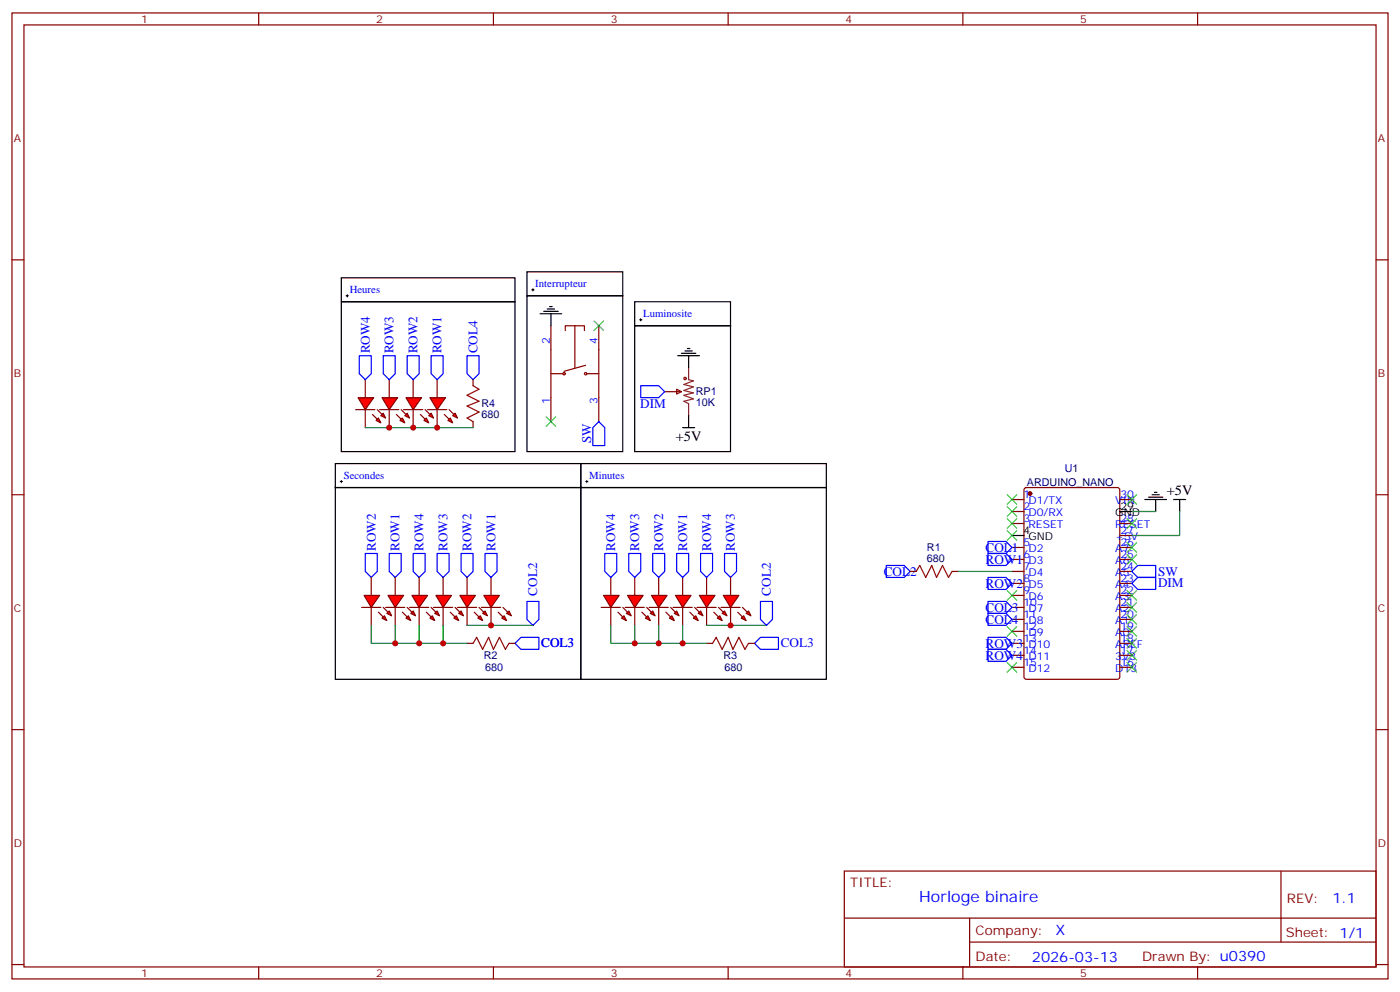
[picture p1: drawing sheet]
<svg xmlns="http://www.w3.org/2000/svg" width="412mm" height="292mm" viewBox="0 0 412 292" stroke-linecap="round" stroke-linejoin="round" font-family="sans-serif">
<g fill="none" stroke="#870000" stroke-width=".35">
<path d="M3.5 3.8h405.4v284.3h-405.4zM7.1 7.3h398.2v277.3h-398.2zM76.2 3.8v3.5M145.3 3.8v3.5M214.5 3.8v3.5M283.6 3.8v3.5M352.8 3.8v3.5M3.5 76.5h3.6M405.3 76.5h3.6M3.5 145.6h3.6M298.1 147h3.5M298.1 150.6h3.5"/>
<path d="M298.1 154.1h3.5M301.9 143.7l.4-.2h26.8l.7 .4v55.3l-.4 .7-27.1 .1-.6-.5-.1-55.3zM329.8 147h3.6M329.8 154.1h3.6M329.8 157.6h3.6M405.3 145.6h3.6M298.1 161.1h3.5M298.1 164.7h3.5M298.1 168.2h3.5M298.1 171.7h3.5M298.1 175.3h3.5M298.1 178.8h3.5"/>
<path d="M329.8 161.1h3.6M329.8 164.7h3.6M329.8 168.2h3.6M329.8 171.7h3.6M329.8 175.3h3.6M329.8 178.8h3.6M298.1 182.3h3.5M298.1 185.8h3.5M298.1 189.4h3.5M298.1 192.9h3.5M298.1 196.4h3.5M329.8 182.3h3.6"/>
<path d="M329.8 185.8h3.6M329.8 189.4h3.6M329.8 192.9h3.6M329.8 196.4h3.6M3.5 214.8h3.6M405.3 214.8h3.6M248.7 256.4h156.6v28.2h-156.6zM377.3 256.4v20.9M248.7 270.2h156.5M285.6 277.3h119.6M285.6 270.2v14.2M3.5 283.9h3.6"/>
<path d="M76.2 284.6v3.5M145.3 284.6v3.5M214.5 284.6v3.5M283.6 284.6v3.5M352.8 284.6v3.5M405.3 283.9h3.6"/>
</g>
<circle cx="303.4" cy="145.3" r=".53" fill="#870000" stroke="#870000" stroke-width=".35"/>
<path d="M298.1 157.6h3.5M329.8 150.6h3.6M337.3 147h6.3M338.3 146.3h4.2M339.4 145.6h2.1M340.1 144.9h.7M340.4 147v3.6M345.7 147h3.5M347.5 147v3.6" fill="none" stroke="#000" stroke-width=".35"/>
<g fill="#f00" stroke="#870000" stroke-width=".35">
<path d="M126.6 117.1h4.6l-2.4 3.5z"/>
<path d="M125.9 120.6h5.7z"/>
</g>
<g fill="#870000" stroke="#870000" stroke-width=".35">
<path d="M132.3 120.6l1.4 1.4z"/>
<path d="M130.9 122l1.4 1.4z"/>
</g>
<g fill="#f00" stroke="#870000" stroke-width=".35">
<path d="M134.1 121.6l.7 1.4-1.5-.7z"/>
<path d="M131.9 123.8l.7-.8 .7 1.5z"/>
</g>
<path d="M128.8 111.8v5.3M128.8 120.6v5.3" fill="none" stroke="#870000" stroke-width=".35"/>
<g fill="#f00" stroke="#870000" stroke-width=".35">
<path d="M119.6 117.1h4.6l-2.5 3.5z"/>
<path d="M118.9 120.6h5.6z"/>
</g>
<g fill="#870000" stroke="#870000" stroke-width=".35">
<path d="M125.2 120.6l1.4 1.4z"/>
<path d="M123.8 122l1.4 1.4z"/>
</g>
<g fill="#f00" stroke="#870000" stroke-width=".35">
<path d="M127 121.6l.7 1.4-1.4-.7z"/>
<path d="M124.9 123.8l.7-.8 .7 1.5z"/>
</g>
<path d="M121.7 111.8v5.3M121.7 120.6v5.3" fill="none" stroke="#870000" stroke-width=".35"/>
<g fill="#f00" stroke="#870000" stroke-width=".35">
<path d="M112.5 117.1h4.6l-2.4 3.5z"/>
<path d="M111.8 120.6h5.7z"/>
</g>
<g fill="#870000" stroke="#870000" stroke-width=".35">
<path d="M118.2 120.6l1.4 1.4z"/>
<path d="M116.8 122l1.4 1.4z"/>
</g>
<g fill="#f00" stroke="#870000" stroke-width=".35">
<path d="M119.9 121.6l.7 1.4-1.4-.7z"/>
<path d="M117.8 123.8l.7-.8 .7 1.5z"/>
</g>
<path d="M114.7 111.8v5.3M114.7 120.6v5.3" fill="none" stroke="#870000" stroke-width=".35"/>
<g fill="#f00" stroke="#870000" stroke-width=".35">
<path d="M105.5 117.1h4.6l-2.5 3.5z"/>
<path d="M104.8 120.6h5.6z"/>
</g>
<g fill="#870000" stroke="#870000" stroke-width=".35">
<path d="M111.1 120.6l1.4 1.4z"/>
<path d="M109.7 122l1.4 1.4z"/>
</g>
<g fill="#f00" stroke="#870000" stroke-width=".35">
<path d="M112.2 122.3l.7-.7 .7 1.4z"/>
<path d="M110.8 123.8l.7-.8 .7 1.5z"/>
</g>
<path d="M107.6 111.8v5.3M107.6 120.6v5.3" fill="none" stroke="#870000" stroke-width=".35"/>
<path d="M296.7 145.6l2.8 2.8M296.7 149.2l2.8 2.8M296.7 152.7l2.8 2.8M296.7 156.2l2.8 2.8M299.5 145.6l-2.8 2.8M299.5 149.2l-2.8 2.8M299.5 152.7l-2.8 2.8M299.5 156.2l-2.8 2.8" fill="none" stroke="#3c3" stroke-width=".35"/>
<g fill="#f00" stroke="#870000" stroke-width=".35">
<path d="M206 175.3h4.6l-2.5 3.5z"/>
<path d="M205.3 178.8h5.7z"/>
</g>
<g fill="#870000" stroke="#870000" stroke-width=".35">
<path d="M211.7 178.8l1.4 1.4z"/>
<path d="M210.3 180.2l1.4 1.4z"/>
</g>
<g fill="#f00" stroke="#870000" stroke-width=".35">
<path d="M212.7 180.6l.7-.8 .7 1.5z"/>
<path d="M211.3 182l.7-.7 .7 1.4z"/>
</g>
<path d="M208.1 170v5.3M208.1 178.8v5.3" fill="none" stroke="#870000" stroke-width=".35"/>
<g fill="#f00" stroke="#870000" stroke-width=".35">
<path d="M199 175.3h4.6l-2.5 3.5z"/>
<path d="M198.3 178.8h5.6z"/>
</g>
<g fill="#870000" stroke="#870000" stroke-width=".35">
<path d="M204.6 178.8l1.4 1.4z"/>
<path d="M203.2 180.2l1.4 1.4z"/>
</g>
<g fill="#f00" stroke="#870000" stroke-width=".35">
<path d="M205.7 180.6l.7-.8 .7 1.5z"/>
<path d="M204.3 182l.7-.7 .7 1.4z"/>
</g>
<path d="M201.1 170v5.3M201.1 178.8v5.3" fill="none" stroke="#870000" stroke-width=".35"/>
<g fill="#f00" stroke="#870000" stroke-width=".35">
<path d="M191.9 175.3h4.6l-2.5 3.5z"/>
<path d="M191.2 178.8h5.6z"/>
</g>
<g fill="#870000" stroke="#870000" stroke-width=".35">
<path d="M197.6 178.8l1.4 1.4z"/>
<path d="M196.1 180.2l1.5 1.4z"/>
</g>
<g fill="#f00" stroke="#870000" stroke-width=".35">
<path d="M198.6 180.6l.7-.8 .7 1.5z"/>
<path d="M197.9 181.3l.7 1.4-1.4-.7z"/>
</g>
<path d="M194 170v5.3M194 178.8v5.3" fill="none" stroke="#870000" stroke-width=".35"/>
<g fill="#f00" stroke="#870000" stroke-width=".35">
<path d="M184.9 175.3h4.5l-2.4 3.5z"/>
<path d="M184.1 178.8h5.7z"/>
</g>
<g fill="#870000" stroke="#870000" stroke-width=".35">
<path d="M190.5 178.8l1.4 1.4z"/>
<path d="M189.1 180.2l1.4 1.4z"/>
</g>
<g fill="#f00" stroke="#870000" stroke-width=".35">
<path d="M191.6 180.6l.7-.8 .7 1.5z"/>
<path d="M190.9 181.3l.7 1.4-1.5-.7z"/>
</g>
<path d="M187 170v5.3M187 178.8v5.3" fill="none" stroke="#870000" stroke-width=".35"/>
<g fill="#f00" stroke="#870000" stroke-width=".35">
<path d="M177.8 175.3h4.6l-2.5 3.5z"/>
<path d="M177.1 178.8h5.6z"/>
</g>
<g fill="#870000" stroke="#870000" stroke-width=".35">
<path d="M183.4 178.8l1.5 1.4z"/>
<path d="M182 180.2l1.4 1.4z"/>
</g>
<g fill="#f00" stroke="#870000" stroke-width=".35">
<path d="M184.5 180.6l.7-.8 .7 1.5z"/>
<path d="M183.1 182l.7-.7 .7 1.4z"/>
</g>
<path d="M195.8 115.3h4.9M199.3 114.6l1.4 .7-1.4 .7zM179.9 170v5.3M179.9 178.8v5.3" fill="none" stroke="#870000" stroke-width=".35"/>
<path d="M296.7 173.8l2.8 2.9M299.5 173.8l-2.8 2.9M332 188l2.8 2.8M332 195l2.8 2.8M334.8 188l-2.8 2.8M334.8 195l-2.8 2.8" fill="none" stroke="#3c3" stroke-width=".35"/>
<circle cx="201.8" cy="111.4" r=".35" fill="none" stroke="#a10000" stroke-width=".35"/>
<path d="M202.8 108.2v3.6l1.5 .3-2.9 1.1 2.9 .7-2.9 1 2.9 .7-2.9 .7 2.9 1.1-2.9 .7 1.4 .7v3.5" fill="none" stroke="#8c2424" stroke-width=".35"/>
<path d="M171.1 136.5h72.3v7h-72.3zM201.1 125.9h3.5M202.8 122.3v3.6M171.1 143.5h72.3v56.5h-72.3z" fill="none" stroke="#000" stroke-width=".35"/>
<g fill="none" stroke="#00f" stroke-width=".35">
<path d="M105.8 104.7h3.6v5.3l-1.8 1.8-1.8-1.8zM112.9 104.7h3.5v5.3l-1.7 1.8-1.8-1.8zM119.9 104.7h3.6v5.3l-1.8 1.8-1.8-1.8zM127 104.7h3.5v5.3l-1.7 1.8-1.8-1.8zM178.2 162.9h3.5v5.3l-1.8 1.8-1.7-1.8zM185.2 162.9h3.5v5.3l-1.7 1.8-1.8-1.8zM192.3 162.9h3.5v5.3l-1.8 1.8-1.7-1.8zM199.3 162.9h3.5v5.3l-1.7 1.8-1.8-1.8zM206.4 162.9h3.5v5.3l-1.8 1.8-1.7-1.8zM213.4 162.9h3.6v5.3l-1.8 1.8-1.8-1.8zM291 177h5.3l1.8 1.8-1.8 1.8h-5.3zM222.2 189.4l1.8-1.8h5.3v3.5h-5.3z"/>
<path d="M291 191.1h5.3l1.8 1.8-1.8 1.8h-5.3zM291 187.6h5.3l1.8 1.8-1.8 1.7h-5.3zM291 180.6h5.3l1.8 1.7-1.8 1.8h-5.3z"/>
</g>
<g fill="#f00" stroke="#870000" stroke-width=".35">
<path d="M213.1 175.3h4.6l-2.5 3.5z"/>
<path d="M212.4 178.8h5.6z"/>
</g>
<g fill="#870000" stroke="#870000" stroke-width=".35">
<path d="M218.7 178.8l1.4 1.4z"/>
<path d="M217.3 180.2l1.4 1.4z"/>
</g>
<g fill="#f00" stroke="#870000" stroke-width=".35">
<path d="M219.8 180.6l.7-.8 .7 1.5z"/>
<path d="M218.4 182l.7-.7 .7 1.4z"/>
</g>
<path d="M215.2 170v5.3M215.2 178.8v5.3" fill="none" stroke="#870000" stroke-width=".35"/>
<path d="M100.5 88.8h51.2v44.1h-51.2zM100.5 81.8h51.2v7h-51.2zM187 95.9h28.2v37h-28.2zM187 88.8h28.2v7.1h-28.2z" fill="none" stroke="#000" stroke-width=".35"/>
<path d="M102 87.1h.7M102.3 86.7v.7M188.4 94.1h.7M188.7 93.8v.7M100.2 141.7h.7M100.5 141.4v.7M172.5 141.7h.7M172.9 141.4v.7" fill="none" stroke="#000" stroke-width=".29"/>
<path d="M291 159.4h5.3l1.8 1.7-1.8 1.8h-5.3zM261.1 166.4h5.2l1.8 1.8-1.8 1.8h-5.2zM291 162.9h5.3l1.8 1.8-1.8 1.7h-5.3zM291 170h5.3l1.8 1.7-1.8 1.8h-5.3z" fill="none" stroke="#00f" stroke-width=".35"/>
<g fill="none" stroke="#3c3" stroke-width=".35">
<path d="M332 145.6l2.8 2.8M332 152.7l2.8 2.8M332 159.7l2.8 2.9M334.8 145.6l-2.8 2.8M334.8 152.7l-2.8 2.8M334.8 159.7l-2.8 2.9M332 163.3l2.8 2.8M332 173.8l2.8 2.9M334.8 163.3l-2.8 2.8M334.8 173.8l-2.8 2.9M332 184.4l2.8 2.9M332 191.5l2.8 2.8"/>
<path d="M334.8 184.4l-2.8 2.9M334.8 191.5l-2.8 2.8"/>
</g>
<g fill="#f00" stroke="#870000" stroke-width=".35">
<path d="M142.5 175.3h4.6l-2.5 3.5z"/>
<path d="M141.8 178.8h5.7z"/>
</g>
<g fill="#870000" stroke="#870000" stroke-width=".35">
<path d="M148.2 178.8l1.4 1.4z"/>
<path d="M146.8 180.2l1.4 1.4z"/>
</g>
<g fill="#f00" stroke="#870000" stroke-width=".35">
<path d="M149.2 180.6l.7-.8 .7 1.5z"/>
<path d="M147.8 182l.7-.7 .7 1.4z"/>
</g>
<path d="M144.6 170v5.3M144.6 178.8v5.3" fill="none" stroke="#870000" stroke-width=".35"/>
<path d="M98.8 136.5h72.3v7h-72.3zM98.8 143.5h72.3v56.5h-72.3z" fill="none" stroke="#000" stroke-width=".35"/>
<path d="M107.6 162.9h3.5v5.3l-1.7 1.8-1.8-1.8zM114.7 162.9h3.5v5.3l-1.8 1.8-1.7-1.8zM121.7 162.9h3.5v5.3l-1.7 1.8-1.8-1.8zM128.8 162.9h3.5v5.3l-1.8 1.8-1.7-1.8zM135.8 162.9h3.5v5.3l-1.7 1.8-1.8-1.8zM142.9 162.9h3.5v5.3l-1.8 1.8-1.7-1.8z" fill="none" stroke="#00f" stroke-width=".35"/>
<g fill="#f00" stroke="#870000" stroke-width=".35">
<path d="M107.2 175.3h4.6l-2.4 3.5z"/>
<path d="M106.5 178.8h5.7z"/>
</g>
<g fill="#870000" stroke="#870000" stroke-width=".35">
<path d="M112.9 178.8l1.4 1.4z"/>
<path d="M111.5 180.2l1.4 1.4z"/>
</g>
<g fill="#f00" stroke="#870000" stroke-width=".35">
<path d="M113.9 180.6l.8-.8 .7 1.5z"/>
<path d="M112.5 182l.7-.7 .7 1.4z"/>
</g>
<path d="M109.4 170v5.3M109.4 178.8v5.3" fill="none" stroke="#870000" stroke-width=".35"/>
<g fill="#f00" stroke="#870000" stroke-width=".35">
<path d="M114.3 175.3h4.6l-2.5 3.5z"/>
<path d="M113.6 178.8h5.6z"/>
</g>
<g fill="#870000" stroke="#870000" stroke-width=".35">
<path d="M119.9 178.8l1.5 1.4z"/>
<path d="M118.5 180.2l1.4 1.4z"/>
</g>
<g fill="#f00" stroke="#870000" stroke-width=".35">
<path d="M121 180.6l.7-.8 .7 1.5z"/>
<path d="M119.6 182l.7-.7 .7 1.4z"/>
</g>
<path d="M116.4 170v5.3M116.4 178.8v5.3" fill="none" stroke="#870000" stroke-width=".35"/>
<g fill="#f00" stroke="#870000" stroke-width=".35">
<path d="M121.4 175.3h4.5l-2.4 3.5z"/>
<path d="M120.6 178.8h5.7z"/>
</g>
<g fill="#870000" stroke="#870000" stroke-width=".35">
<path d="M127 178.8l1.4 1.4z"/>
<path d="M125.6 180.2l1.4 1.4z"/>
</g>
<g fill="#f00" stroke="#870000" stroke-width=".35">
<path d="M128.1 180.6l.7-.8 .7 1.5z"/>
<path d="M127.4 181.3l.7 1.4-1.5-.7z"/>
</g>
<path d="M123.5 170v5.3M123.5 178.8v5.3" fill="none" stroke="#870000" stroke-width=".35"/>
<g fill="#f00" stroke="#870000" stroke-width=".35">
<path d="M128.4 175.3h4.6l-2.5 3.5z"/>
<path d="M127.7 178.8h5.6z"/>
</g>
<g fill="#870000" stroke="#870000" stroke-width=".35">
<path d="M134.1 178.8l1.4 1.4z"/>
<path d="M132.6 180.2l1.5 1.4z"/>
</g>
<g fill="#f00" stroke="#870000" stroke-width=".35">
<path d="M135.1 180.6l.7-.8 .7 1.5z"/>
<path d="M133.7 182l.7-.7 .7 1.4z"/>
</g>
<path d="M130.5 170v5.3M130.5 178.8v5.3" fill="none" stroke="#870000" stroke-width=".35"/>
<g fill="#f00" stroke="#870000" stroke-width=".35">
<path d="M135.5 175.3h4.6l-2.5 3.5z"/>
<path d="M134.8 178.8h5.6z"/>
</g>
<g fill="#870000" stroke="#870000" stroke-width=".35">
<path d="M141.1 178.8l1.4 1.4z"/>
<path d="M139.7 180.2l1.4 1.4z"/>
</g>
<g fill="#f00" stroke="#870000" stroke-width=".35">
<path d="M142.2 180.6l.7-.8 .7 1.5z"/>
<path d="M140.8 182l.7-.7 .7 1.4z"/>
</g>
<g fill="none" stroke="#870000" stroke-width=".35">
<path d="M162.3 95.9v28.2M166.5 97.3v-1.4h5.7v1.4M169.3 95.9v12.3M176.4 95.9v28.2M139.3 111.8v1.7M162.3 110h3.5M172.5 107.5l-6.3 1.8M172.9 110h3.5M139.3 124.1v1.8M137.6 170v5.3M137.6 178.8v5.3M268.1 168.2h1.8"/>
<path d="M280.5 168.2h1.7M137.6 189.4h1.7M149.9 189.4h1.8M208.1 189.4h1.8M220.5 189.4h1.7"/>
<circle cx="166.2" cy="110" r=".35"/>
<circle cx="172.5" cy="110" r=".35"/>
</g>
<path d="M175 94.5l2.8 2.8M177.8 94.5l-2.8 2.8M160.9 122.7l2.8 2.8M163.7 122.7l-2.8 2.8M332 177.4l2.8 2.8M334.8 177.4l-2.8 2.8M296.7 195l2.8 2.8M296.7 184.4l2.8 2.9M299.5 195l-2.8 2.8M299.5 184.4l-2.8 2.9M332 180.9l2.8 2.8M334.8 180.9l-2.8 2.8" fill="none" stroke="#3c3" stroke-width=".35"/>
<g fill="none" stroke="#008700" stroke-width=".35">
<path d="M107.6 125.9h31.7M333.4 150.6h7M347.5 150.6v7h-14.1M282.2 168.2h15.9M109.4 184.1v5.3h28.2M116.4 184.1v5.3M123.5 184.1v5.3M130.5 184.1v5.3M137.6 184.1h19.4M179.9 184.1v5.3h28.2M187 184.1v5.3M194 184.1v5.3"/>
<path d="M201.1 184.1v5.3M208.1 184.1h17.7"/>
</g>
<path d="M139.3 113.5l1.8 1.1-3.5 1.7 3.5 1.8-3.5 1.4 3.5 1.8-3.5 1.7 1.7 1.1M269.9 168.2l1-1.8 1.8 3.6 1.8-3.6 1.4 3.6 1.7-3.6 1.8 3.6 1.1-1.8M139.3 189.4l1.1-1.8 1.8 3.5 1.7-3.5 1.4 3.5 1.8-3.5 1.8 3.5 1-1.7M209.9 189.4l1.1-1.8 1.7 3.5 1.8-3.5 1.4 3.5 1.8-3.5 1.7 3.5 1.1-1.7" fill="none" stroke="#a10000" stroke-width=".35"/>
<path d="M137.6 104.7h3.5v5.3l-1.8 1.8-1.7-1.8zM188.7 113.5h5.3l1.8 1.8-1.8 1.8h-5.3zM176.4 124.1l1.8 1.8v5.3h-3.6v-5.3zM155.2 177h3.5v5.3l-1.7 1.8-1.8-1.8zM224 177h3.5v5.3l-1.7 1.8-1.8-1.8zM333.4 171.7l1.7-1.7h5.3v3.5h-5.3zM333.4 168.2l1.7-1.8h5.3v3.6h-5.3zM151.7 189.4l1.8-1.8h5.2v3.5h-5.2z" fill="none" stroke="#00f" stroke-width=".35"/>
<path d="M155.2 80h28.2v7.1h-28.2zM155.2 87.1h28.2v45.8h-28.2zM159.1 92.4h6.4M160.2 91.7h4.2M161.2 90.9h2.1M161.9 90.2h.7M162.3 92.4v3.5M199.7 104.7h6.3M200.7 104h4.3M201.8 103.3h2.1M202.5 102.6h.7M202.8 104.7v3.5" fill="none" stroke="#000" stroke-width=".35"/>
<path d="M156.6 85.3h.7M157 84.9v.8" fill="none" stroke="#000" stroke-width=".29"/>
<g fill="#c00">
<circle cx="215.2" cy="184.1" r=".88"/>
<circle cx="187" cy="189.4" r=".88"/>
<circle cx="194" cy="189.4" r=".88"/>
<circle cx="201.1" cy="189.4" r=".88"/>
<circle cx="114.7" cy="125.9" r=".88"/>
<circle cx="121.7" cy="125.9" r=".88"/>
<circle cx="128.8" cy="125.9" r=".88"/>
<circle cx="144.6" cy="184.1" r=".88"/>
<circle cx="130.5" cy="189.4" r=".88"/>
<circle cx="123.5" cy="189.4" r=".88"/>
<circle cx="116.4" cy="189.4" r=".88"/>
</g>
<text font-size="4.6" fill="#00f" x="270.8" y="265.4">Horloge binaire</text>
<g font-size="4.2">
<text x="199.1" y="129.8">+5V</text>
<text x="343.7" y="145.8">+5V</text>
</g>
<g font-size="4.2" fill="#00f">
<text x="392.5" y="265.7">1.1</text>
<text x="310.9" y="275.2">X</text>
<text x="304" y="283">2026-03-13</text>
</g>
<g font-size="3.9" fill="#00f">
<text x="108.9" y="104" transform="rotate(-90 108.9 104)">ROW4</text>
<text x="116" y="104" transform="rotate(-90 116 104)">ROW3</text>
<text x="123" y="104" transform="rotate(-90 123 104)">ROW2</text>
<text x="130.1" y="104" transform="rotate(-90 130.1 104)">ROW1</text>
<text x="140.7" y="104" transform="rotate(-90 140.7 104)">COL4</text>
<text x="188.6" y="120.1">DIM</text>
<text x="174.1" y="130.5" transform="rotate(-90 174.1 130.5)">SW</text>
<text x="110.7" y="162.2" transform="rotate(-90 110.7 162.2)">ROW2</text>
<text x="117.7" y="162.2" transform="rotate(-90 117.7 162.2)">ROW1</text>
<text x="124.8" y="162.2" transform="rotate(-90 124.8 162.2)">ROW4</text>
<text x="131.8" y="162.2" transform="rotate(-90 131.8 162.2)">ROW3</text>
<text x="138.9" y="162.2" transform="rotate(-90 138.9 162.2)">ROW2</text>
<text x="145.9" y="162.2" transform="rotate(-90 145.9 162.2)">ROW1</text>
<text x="181.2" y="162.2" transform="rotate(-90 181.2 162.2)">ROW4</text>
<text x="188.3" y="162.2" transform="rotate(-90 188.3 162.2)">ROW3</text>
<text x="195.3" y="162.2" transform="rotate(-90 195.3 162.2)">ROW2</text>
<text x="202.4" y="162.2" transform="rotate(-90 202.4 162.2)">ROW1</text>
<text x="209.4" y="162.2" transform="rotate(-90 209.4 162.2)">ROW4</text>
<text x="216.5" y="162.2" transform="rotate(-90 216.5 162.2)">ROW3</text>
<text x="290.3" y="162.4">COL1</text>
<text x="290.3" y="165.9">ROW1</text>
<text x="260.3" y="169.5">COL2</text>
<text x="290.3" y="173">ROW2</text>
<text x="341.1" y="172.9">DIM</text>
<text x="341.1" y="169.4">SW</text>
<text x="158.2" y="175.3" transform="rotate(-90 158.2 175.3)">COL2</text>
<text x="227" y="175.3" transform="rotate(-90 227 175.3)">COL2</text>
<text x="290.3" y="183.6">COL4</text>
<text x="290.3" y="180.1">COL3</text>
<text x="159.5" y="190.6">COL3</text>
<text x="230" y="190.6">COL3</text>
<text x="290.3" y="190.6">ROW3</text>
<text x="290.3" y="194.2">ROW4</text>
</g>
<g font-size="3.9" fill="#800">
<text x="250.5" y="261">TITLE:</text>
<text x="379.1" y="265.7">REV:</text>
<text x="287.4" y="275.2">Company:</text>
<text x="378.7" y="275.8">Sheet: 1/1</text>
<text x="287.4" y="282.9">Date:</text>
<text x="336.4" y="282.9">Drawn By: u0390</text>
</g>
<g font-size="3.2" fill="#800">
<text x="41.6" y="6.8">1</text>
<text x="110.8" y="6.8">2</text>
<text x="179.9" y="6.8">3</text>
<text x="249.1" y="6.8">4</text>
<text x="318.2" y="6.8">5</text>
<text x="4.1" y="41.9">A</text>
<text x="405.9" y="41.9">A</text>
<text x="4.1" y="111.1">B</text>
<text x="405.9" y="111.1">B</text>
<text x="4.1" y="180.2">C</text>
<text x="405.9" y="180.2">C</text>
<text x="4.1" y="249.3">D</text>
<text x="405.9" y="249.3">D</text>
<text x="41.6" y="287.6">1</text>
<text x="110.8" y="287.6">2</text>
<text x="179.9" y="287.6">3</text>
<text x="249.1" y="287.6">4</text>
<text x="318.2" y="287.6">5</text>
</g>
<g font-size="3.2" fill="#00f">
<text x="103" y="86.2">Heures</text>
<text x="157.7" y="84.4">Interrupteur</text>
<text x="189.4" y="93.2">Luminosite</text>
<text x="161.9" y="101.2" transform="rotate(-90 161.9 101.2)">2</text>
<text x="176" y="101.2" transform="rotate(-90 176 101.2)">4</text>
<text x="161.9" y="118.8" transform="rotate(-90 161.9 118.8)">1</text>
<text x="176" y="118.8" transform="rotate(-90 176 118.8)">3</text>
<text x="101.2" y="140.9">Secondes</text>
<text x="173.6" y="140.9">Minutes</text>
<text x="301.4" y="146.7">1</text>
<text x="302.9" y="148.4">D1/TX</text>
<text x="328.5" y="148.4">VIN</text>
<text x="330" y="146.7">30</text>
<text x="301.4" y="150.2">2</text>
<text x="301.4" y="153.7">3</text>
<text x="302.9" y="152">D0/RX</text>
<text x="302.9" y="155.5">RESET</text>
<text x="328.5" y="155.5">RESET</text>
<text x="330" y="153.7">28</text>
<text x="301.4" y="160.8">5</text>
<text x="328.5" y="159">+5V</text>
<text x="330" y="160.8">26</text>
<text x="330" y="157.3">27</text>
<text x="301.4" y="164.3">6</text>
<text x="301.4" y="167.9">7</text>
<text x="302.9" y="162.6">D2</text>
<text x="302.9" y="166.1">D3</text>
<text x="328.5" y="166.1">A6</text>
<text x="328.5" y="162.6">A7</text>
<text x="330" y="167.9">24</text>
<text x="330" y="164.3">25</text>
<text x="301.4" y="171.4">8</text>
<text x="302.9" y="169.6">D4</text>
<text x="302.9" y="173.1">D5</text>
<text x="328.5" y="173.1">A4</text>
<text x="328.5" y="169.6">A5</text>
<text x="330" y="171.4">23</text>
<text x="301.4" y="174.9">9</text>
<text x="301.4" y="178.4">10</text>
<text x="302.9" y="176.7">D6</text>
<text x="328.5" y="176.7">A3</text>
<text x="330" y="178.4">21</text>
<text x="330" y="174.9">22</text>
<text x="301.4" y="182">11</text>
<text x="301.4" y="185.5">12</text>
<text x="302.9" y="180.2">D7</text>
<text x="302.9" y="183.7">D8</text>
<text x="328.5" y="183.7">A1</text>
<text x="328.5" y="180.2">A2</text>
<text x="330" y="185.5">19</text>
<text x="330" y="182">20</text>
<text x="301.4" y="189">13</text>
<text x="302.9" y="187.3">D9</text>
<text x="302.9" y="190.8">D10</text>
<text x="328.5" y="190.8">AREF</text>
<text x="328.5" y="187.3">A0</text>
<text x="330" y="189">18</text>
<text x="301.4" y="192.5">14</text>
<text x="301.4" y="196.1">15</text>
<text x="302.9" y="194.3">D11</text>
<text x="302.9" y="197.8">D12</text>
<text x="328.5" y="197.8">D13</text>
<text x="328.5" y="194.3">3V3</text>
<text x="330" y="196.1">16</text>
<text x="330" y="192.5">17</text>
</g>
<g font-size="3.2" fill="#000080">
<text x="141.8" y="119.9">R4</text>
<text x="205" y="119.7">10K</text>
<text x="205" y="116.4">RP1</text>
<text x="141.8" y="123.2">680</text>
<text x="302.5" y="142.9">ARDUINO_NANO</text>
<text x="313.6" y="139">U1</text>
<text x="273.1" y="165.4">680</text>
<text x="273.1" y="162.2">R1</text>
<text x="142.5" y="194.1">R2</text>
<text x="142.9" y="197.6">680</text>
<text x="213.1" y="194.1">R3</text>
<text x="213.5" y="197.6">680</text>
</g>
<g font-size="3.2">
<text x="328.5" y="152">GND</text>
<text x="330" y="150.2">29</text>
<text x="301.4" y="157.3">4</text>
<text x="302.9" y="159">GND</text>
</g>
</svg>
